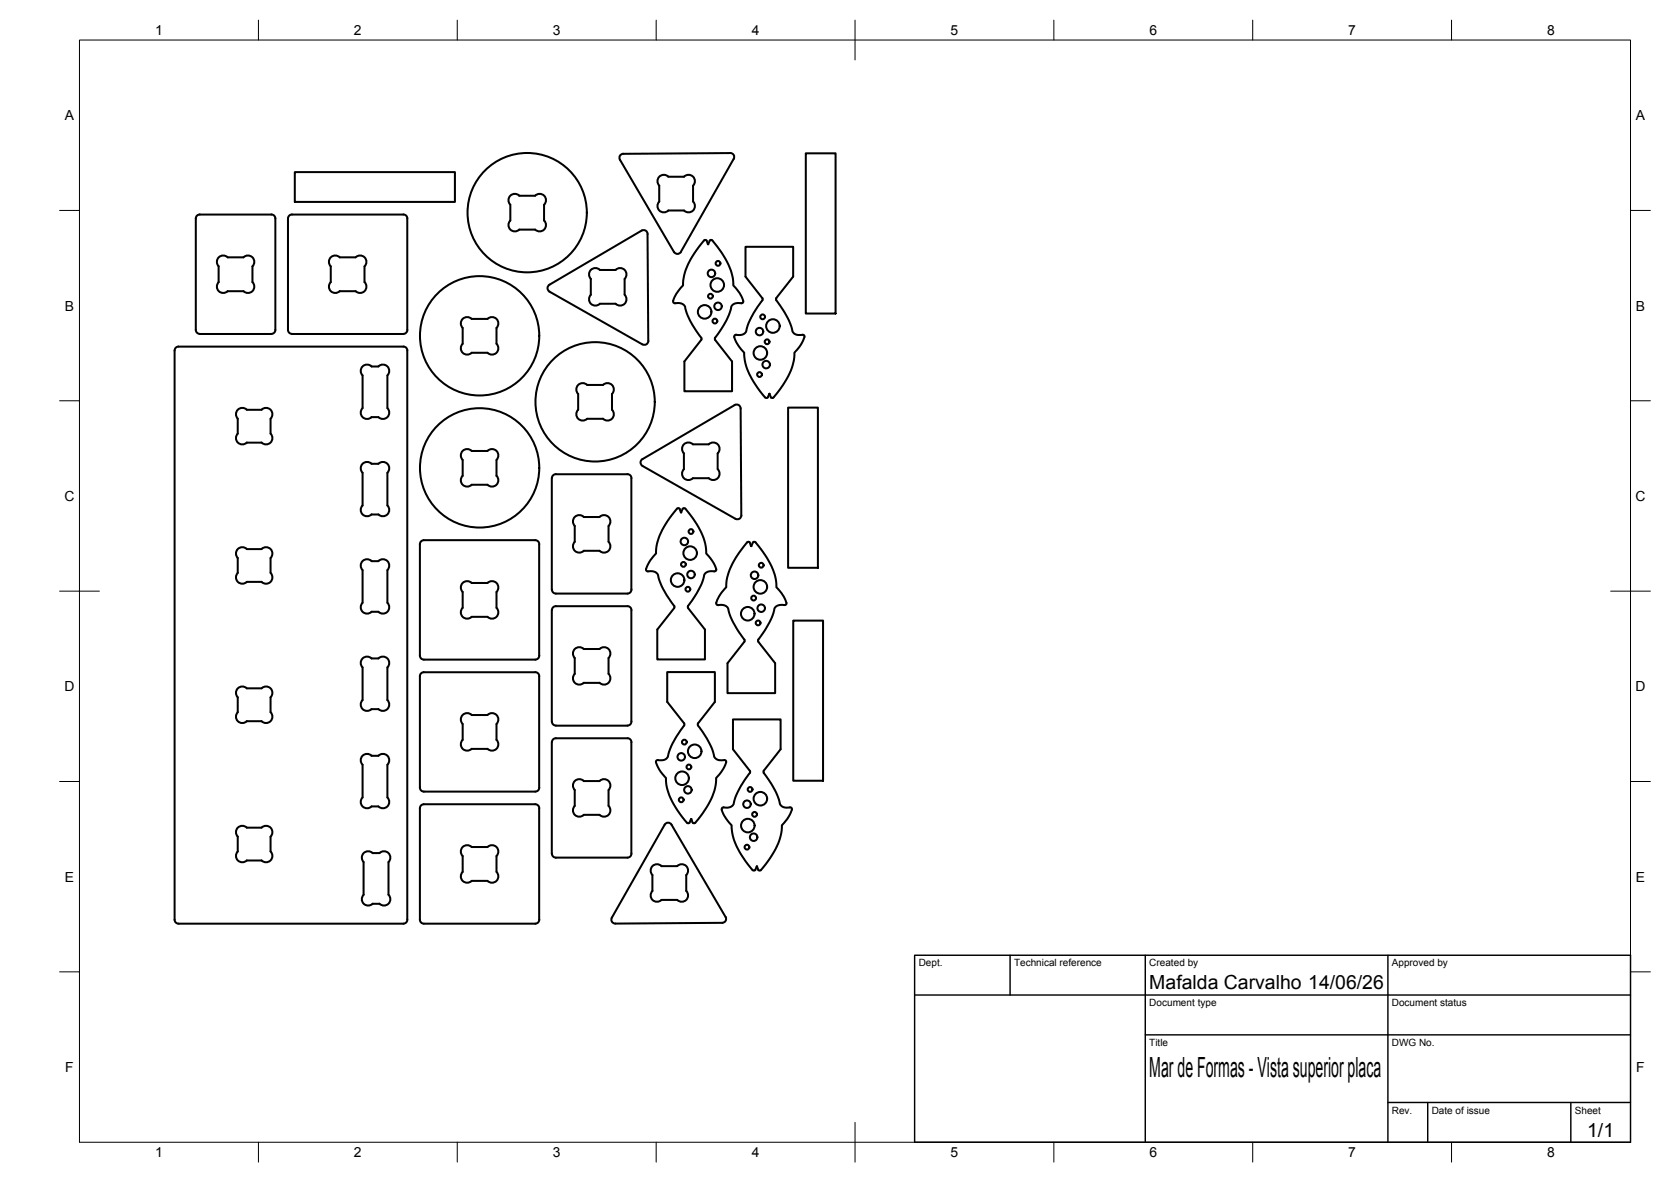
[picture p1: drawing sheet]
<svg xmlns="http://www.w3.org/2000/svg" width="420mm" height="297mm" viewBox="0 0 420 297" stroke-linecap="round" stroke-linejoin="round" font-family="sans-serif">
<!-- layer: Visible -->
<g fill="none" stroke="#000" stroke-width=".51">
<path d="M156.7 38.6a1 1 0 0 0-.8 1.6l13.6 23.1a1.01 1.01 0 0 0 1.7 0M183.6 38.5l-26.9 .2M183.6 38.4a1.01 1.01 0 0 1 .9 1.5l-13.3 23.4M202.6 38.5h7.5v40.3h-7.5zM49.2 54.9v28a1.01 1.01 0 0 0 1 1h18a1.04 1.04 0 0 0 1-1v-28M50.2 53.9h18M50.2 53.9a1.01 1.01 0 0 0-1 1M68.2 53.9a1.01 1.01 0 0 1 1 1M72.4 54.9v28a1.04 1.04 0 0 0 1 1h28a1.01 1.01 0 0 0 1-1v-28M73.4 53.9h28M73.4 53.9a1.01 1.01 0 0 0-1 1M74.1 43.3h40.3v7.4h-40.3z"/>
<path d="M101.4 53.9a1.01 1.01 0 0 1 1 1M128.3 51.5v3.9a1.6 1.6 0 0 0 0 2.3 1.6 1.6 0 0 0 2.3 0h3.9M130.6 49.2h3.9M130.6 49.2a1.6 1.6 0 0 0-2.3 0 1.6 1.6 0 0 0 0 2.2M134.6 49.2a1.6 1.6 0 0 1 2.2 0 1.6 1.6 0 0 1 0 2.2M136.8 51.5v3.9M136.8 55.4a1.6 1.6 0 0 1 0 2.3 1.6 1.6 0 0 1-2.2 0M165.8 46.7v3.9a1.59 1.59 0 0 0 0 2.3 1.59 1.59 0 0 0 2.2 0h4a1.6 1.6 0 0 0 2.3 0 1.6 1.6 0 0 0 0-2.3v-3.9M168 44.4h4M168 44.4a1.6 1.6 0 0 0-2.2 0 1.6 1.6 0 0 0 0 2.3M172 44.4a1.6 1.6 0 0 1 2.3 0 1.6 1.6 0 0 1 0 2.3M55 66.9v4"/>
<path d="M55 66.9a1.59 1.59 0 0 1 0-2.2 1.59 1.59 0 0 1 2.2 0h4a1.6 1.6 0 0 1 2.3 0 1.6 1.6 0 0 1 0 2.2v4a1.6 1.6 0 0 1 0 2.3 1.6 1.6 0 0 1-2.3 0h-4a1.6 1.6 0 0 1-2.2-.1 1.6 1.6 0 0 1 0-2.2M83.2 64.7a1.58 1.58 0 0 1 2.2 0h4a1.59 1.59 0 0 1 2.3 0 1.59 1.59 0 0 1 0 2.2v4a1.6 1.6 0 0 1 0 2.3 1.6 1.6 0 0 1-2.3 0h-4a1.59 1.59 0 0 1-2.2 0 1.59 1.59 0 0 1 0-2.3v-4a1.6 1.6 0 0 1 0-2.2zM148.5 70.1v4M148.6 74.1a1.6 1.6 0 0 0 0 2.2 1.6 1.6 0 0 0 2.2 0h4M154.8 67.8h-4a1.6 1.6 0 0 0-2.2 0 1.6 1.6 0 0 0 0 2.3M154.8 67.8a1.6 1.6 0 0 1 2.3 0 1.6 1.6 0 0 1 0 2.3M157.1 74.1a1.6 1.6 0 0 1 0 2.2 1.6 1.6 0 0 1-2.3 0M157.1 70.1v4M169.3 75.7l.1 .4 .4 .1M169.7 76.2a2.01 2.01 0 0 1 2.8 2 27.2 27.2 0 0 0 3.9 6.9l-.1 .3-4.2 5.4v7.5h12v-7.5l-4.3-5.4M177.7 60.5l.3 .9 .5-.9 .5-.2a19.1 19.1 0 0 1 5.4 10.8v.6l1.7 2.1a2.69 2.69 0 0 1 .7 2.3l-.1 .1a2.68 2.68 0 0 0-2.8 .9 21 21 0 0 1-4.1 7.8M177.7 60.5l-.5-.2a18.9 18.9 0 0 0-5.5 10.8v.6l-1.6 2.1-.9 1.9"/>
<path d="M191.7 74.9l-4.2-5.4v-7.5h11.9v7.5l-4.2 5.4v.5M191.7 75.5a22.3 22.3 0 0 0-4.2 8.1l-1.1 .6-1.3-.1M191.7 74.9v.5M195.2 75.5a22.9 22.9 0 0 1 4.2 8.1l.8 .5h1.6M43.9 88.1v143a1.01 1.01 0 0 0 1 1h56.5a1.01 1.01 0 0 0 1-1v-143M44.9 87.1h56.5M44.9 87.1a1.01 1.01 0 0 0-1 1M91.2 92.1a1.56 1.56 0 0 1 2.2 0h1.7a1.61 1.61 0 0 1 2.3 0 1.61 1.61 0 0 1 0 2.3v8.2a1.6 1.6 0 0 1 0 2.2 1.6 1.6 0 0 1-2.3 0h-1.7a1.6 1.6 0 0 1-2.2 0 1.6 1.6 0 0 1 0-2.2v-8.3a1.6 1.6 0 0 1 0-2.2zM101.4 87.1a1.01 1.01 0 0 1 1 1M116.3 80.1a1.6 1.6 0 0 1 2.3 0h4a1.6 1.6 0 0 1 2.2 0 1.6 1.6 0 0 1 0 2.3v4a1.6 1.6 0 0 1 0 2.3 1.6 1.6 0 0 1-2.2 0h-4a1.6 1.6 0 0 1-2.3-.1 1.6 1.6 0 0 1 0-2.2v-4a1.6 1.6 0 0 1 0-2.3zM145.4 96.7a1.6 1.6 0 0 1 2.2 0h4a1.6 1.6 0 0 1 2.3 0 1.6 1.6 0 0 1 0 2.3v4a1.6 1.6 0 0 1 0 2.2 1.6 1.6 0 0 1-2.3 0h-4a1.59 1.59 0 0 1-2.2 0 1.59 1.59 0 0 1 0-2.2v-4a1.6 1.6 0 0 1 0-2.3zM161.5 86.5a.98 .98 0 0 0 1.5-.8l-.2-26.9a1 1 0 0 0-1.5-.8l-23.1 13.5a1.01 1.01 0 0 0 0 1.8l23.3 13.2"/>
<path d="M179.8 84.9v.5M185.1 84.1l-.4 .2a4.1 4.1 0 0 0 1.3 3.1l.3 .3a2.44 2.44 0 0 1 .9 2.2 19.3 19.3 0 0 0 5.3 10.1l.6-.2M193.4 99l-.3 .9M193.4 99h.1M193.5 99l.3 .9M201.8 84.1l.4 .2a4.5 4.5 0 0 1-1.4 3.1l-.2 .3a2.38 2.38 0 0 0-.9 2.2 19.3 19.3 0 0 1-5.3 10.1l-.6-.2M59.8 109v-3.8a1.6 1.6 0 0 1 0-2.2 1.6 1.6 0 0 1 2.3 0h3.7a1.59 1.59 0 0 1 2.2 0 1.59 1.59 0 0 1 0 2.2v3.8M59.8 109a1.6 1.6 0 0 0 0 2.2 1.6 1.6 0 0 0 2.3 0M62 111.2h3.8M68 109a1.6 1.6 0 0 1 0 2.2 1.6 1.6 0 0 1-2.2 0M116.3 113.3a1.58 1.58 0 0 1 2.3 0h4a1.6 1.6 0 0 1 2.2 0 1.6 1.6 0 0 1 0 2.3v4a1.6 1.6 0 0 1 0 2.2 1.6 1.6 0 0 1-2.2 0h-4a1.59 1.59 0 0 1-2.3 0 1.59 1.59 0 0 1 0-2.2v-4a1.6 1.6 0 0 1 0-2.3zM139.8 119.2h18a1.01 1.01 0 0 1 1 1"/>
<path d="M139.8 119.2a1.01 1.01 0 0 0-1 1M161.6 115.4a1.01 1.01 0 0 0 0 1.7l23.3 13.3a1.01 1.01 0 0 0 1.5-.9M172 111.7a1.6 1.6 0 0 1 2.2 0h4a1.59 1.59 0 0 1 2.3 0 1.59 1.59 0 0 1-.1 2.2l.1 4a1.6 1.6 0 0 1 0 2.3 1.6 1.6 0 0 1-2.3 0h-4a1.6 1.6 0 0 1-2.2 0 1.6 1.6 0 0 1 0-2.3v-4a1.6 1.6 0 0 1 0-2.2zM184.7 101.8a1.01 1.01 0 0 1 1.5 .8l.2 26.9M184.7 101.8l-23.2 13.6M198.2 102.4h7.5v40.3h-7.5zM59.8 138a1.56 1.56 0 0 1 2.2 0h3.8a1.61 1.61 0 0 1 2.2 0 1.61 1.61 0 0 1 0 2.3v3.7a1.6 1.6 0 0 1 0 2.2 1.6 1.6 0 0 1-2.2 0h-3.7a1.61 1.61 0 0 1-2.3 0 1.61 1.61 0 0 1 0-2.2v-3.8a1.6 1.6 0 0 1 0-2.2zM93.4 129.3h1.7M93.4 129.3a1.59 1.59 0 0 1-2.2 0 1.59 1.59 0 0 1 0-2.3v-8.2a1.59 1.59 0 0 1 0-2.2 1.59 1.59 0 0 1 2.2 0h1.7a1.6 1.6 0 0 1 2.3 0 1.6 1.6 0 0 1 0 2.2v8.2a1.6 1.6 0 0 1 0 2.3 1.6 1.6 0 0 1-2.3 0M106.6 135.7h28a1.01 1.01 0 0 1 1 1.1v28a.97 .97 0 0 1-1 1h-28M106.6 135.7a1.01 1.01 0 0 0-1 1.1v28a1.01 1.01 0 0 0 1 1M138.7 120.2v28"/>
<path d="M144.5 129.9a1.6 1.6 0 0 1 2.3 0h4a1.61 1.61 0 0 1 2.2 0 1.61 1.61 0 0 1 0 2.3v4a1.6 1.6 0 0 1 0 2.2 1.6 1.6 0 0 1-2.3 0h-3.9a1.61 1.61 0 0 1-2.3 0 1.61 1.61 0 0 1 0-2.2v-4a1.6 1.6 0 0 1 0-2.3zM158.7 120.2v28M170.9 127.9l.3 .9 .4-.9 .6-.2a18.9 18.9 0 0 1 5.4 10.8v.6l1.8 2.3 .7 1.7M170.9 127.9l-.5-.2a18.6 18.6 0 0 0-5.4 10.8v.6l-1.6 1.8-1 2.2M187.8 136.3a19 19 0 0 0-5.2 10.7v.6l-1.5 1.8a3.5 3.5 0 0 0-.9 2.5l.1 .1a2.64 2.64 0 0 1 2.8 .9 21.9 21.9 0 0 0 4.1 7.8M187.8 136.3l.6-.1 .5 1.1 .4-1M190 136.3a19 19 0 0 1 5.2 10.7v.6l1.7 2.1a2.85 2.85 0 0 1 .7 2.2l-.1 .1a3.5 3.5 0 0 0-2.6 .6 24.9 24.9 0 0 1-4.3 8.3l.1 .4M190 136.3l-.3-.1-.4 .1M91.2 141a1.56 1.56 0 0 1 2.2 0h1.7a1.61 1.61 0 0 1 2.3 0 1.61 1.61 0 0 1 0 2.3v8.2a1.6 1.6 0 0 1 0 2.2 1.6 1.6 0 0 1-2.3 0h-1.7a1.6 1.6 0 0 1-2.2 0 1.6 1.6 0 0 1 0-2.2v-8.2a1.6 1.6 0 0 1 0-2.3zM116.3 146.5a1.6 1.6 0 0 1 2.3 0h4a1.6 1.6 0 0 1 2.2 0 1.6 1.6 0 0 1 0 2.3v3.9a1.6 1.6 0 0 1 0 2.3 1.6 1.6 0 0 1-2.2 0h-4a1.6 1.6 0 0 1-2.3 0 1.6 1.6 0 0 1 0-2.3v-3.9a1.6 1.6 0 0 1 0-2.3zM138.7 153.3v28M138.8 148.2a1.01 1.01 0 0 0 1 1"/>
<path d="M139.8 152.3h18M139.8 152.3a1.01 1.01 0 0 0-1 1M157.8 152.3a1.01 1.01 0 0 1 1 1M158.7 153.3v28M158.8 148.2a1.01 1.01 0 0 1-1 1h-18M162.4 143l.3 .5a3.4 3.4 0 0 1 2.6 .7 24.4 24.4 0 0 0 4.3 8.2l-.1 .4-4.2 5.4v7.5h11.9v-7.5l-4.2-5.4M173 152.3v.5M180.1 143l-.2 .5a2.79 2.79 0 0 0-2.8 .9 20.5 20.5 0 0 1-4.1 7.9M199.5 156h7.4v40.2h-7.4zM59.8 173a1.58 1.58 0 0 1 2.2 0h3.8a1.6 1.6 0 0 1 2.2 0 1.6 1.6 0 0 1 0 2.2v3.8a1.6 1.6 0 0 1 0 2.2 1.6 1.6 0 0 1-2.2 0h-3.7a1.61 1.61 0 0 1-2.3 0 1.61 1.61 0 0 1 0-2.2v-3.8a1.6 1.6 0 0 1 0-2.2zM91.2 165.5a1.58 1.58 0 0 1 2.2 0h1.7a1.6 1.6 0 0 1 2.3 0 1.6 1.6 0 0 1 0 2.2v8.2a1.6 1.6 0 0 1 0 2.3 1.6 1.6 0 0 1-2.3 0h-1.7a1.59 1.59 0 0 1-2.2 0 1.59 1.59 0 0 1 0-2.3v-8.2a1.6 1.6 0 0 1 0-2.2zM106.6 168.9h28"/>
<path d="M106.6 168.9a1.01 1.01 0 0 0-1 1v28a1.01 1.01 0 0 0 1 1M118.6 179.7a1.6 1.6 0 0 0-2.3 0 1.6 1.6 0 0 0 0 2.2M118.6 179.7h4M122.6 179.7a1.6 1.6 0 0 1 2.2 0 1.6 1.6 0 0 1 0 2.2M134.6 168.9a.97 .97 0 0 1 1 1v28a1.01 1.01 0 0 1-1 1h-28M144.5 163.1a1.58 1.58 0 0 1 2.3 0h4a1.6 1.6 0 0 1 2.2 0 1.6 1.6 0 0 1 0 2.3v3.9a1.6 1.6 0 0 1 0 2.3 1.6 1.6 0 0 1-2.2 0h-4a1.6 1.6 0 0 1-2.3 0 1.6 1.6 0 0 1 0-2.3v-3.9a1.6 1.6 0 0 1 0-2.3zM187.2 161.3l-4.3 5.4v7.5h12v-7.5l-4.2-5.4M187.2 160.7v.6M91.2 192.2v8.2a1.59 1.59 0 0 0 0 2.2 1.59 1.59 0 0 0 2.2 .1h1.7a1.6 1.6 0 0 0 2.3 0 1.6 1.6 0 0 0 0-2.3v-8.2M93.4 189.9h1.7M93.4 189.9a1.6 1.6 0 0 0-2.2 0 1.6 1.6 0 0 0 0 2.3M95.1 189.9a1.6 1.6 0 0 1 2.3 0 1.6 1.6 0 0 1 0 2.3"/>
<path d="M116.3 182v3.9a1.61 1.61 0 0 0 0 2.3 1.61 1.61 0 0 0 2.3 0h4a1.6 1.6 0 0 0 2.2 0 1.6 1.6 0 0 0 0-2.3v-3.9M138.7 186.5v28M138.8 181.3a1.01 1.01 0 0 0 1 1M139.8 185.5h18M139.8 185.5a1.01 1.01 0 0 0-1 1M144.5 198.6v3.9a1.59 1.59 0 0 0 0 2.3 1.59 1.59 0 0 0 2.3 0h4a1.6 1.6 0 0 0 2.2 0 1.6 1.6 0 0 0 0-2.3v-3.9M146.8 196.3h3.9M146.8 196.3a1.6 1.6 0 0 0-2.3 0 1.6 1.6 0 0 0 0 2.2M150.8 196.3a1.6 1.6 0 0 1 2.2 0 1.6 1.6 0 0 1 0 2.2M157.8 185.5a1.01 1.01 0 0 1 1 1M158.7 186.5v28M158.8 181.3a1.01 1.01 0 0 1-1 1l-18 .1"/>
<path d="M165.4 191l-.4 .1a4.3 4.3 0 0 0 1.4 3.2l1 1.2a15.7 15.7 0 0 0 4 9.7l1.3 1.5M172 181.8v.5M172 181.8l-4.2-5.4v-7.5h11.9v7.5l-4.2 5.4v.5M172 182.3a22.9 22.9 0 0 0-4.2 8.1l-.8 .6h-1.6M175.5 182.3a22.5 22.5 0 0 1 4.2 8.1l.8 .6h1.6M182.1 191l.4 .1a4.3 4.3 0 0 1-1.3 3.2l-1.1 1.2a15.8 15.8 0 0 1-4 9.7l-1.3 1.5-.3 .2-.3-.2M59.8 208a1.58 1.58 0 0 1 2.2 0h3.8a1.6 1.6 0 0 1 2.2 0 1.6 1.6 0 0 1 0 2.3v3.7a1.6 1.6 0 0 1 0 2.2 1.6 1.6 0 0 1-2.2 0h-3.7a1.6 1.6 0 0 1-2.3 0 1.6 1.6 0 0 1 0-2.2v-3.7a1.6 1.6 0 0 1 0-2.3zM91.4 216.6v8.3M93.7 214.4h1.7M93.7 214.4a1.6 1.6 0 0 0-2.3 0 1.6 1.6 0 0 0 0 2.2M95.4 214.4a1.6 1.6 0 0 1 2.3 0 1.6 1.6 0 0 1 0 2.2v8.2a1.6 1.6 0 0 1 0 2.3 1.6 1.6 0 0 1-2.3 0h-1.7M106.6 202.1h28a1.01 1.01 0 0 1 1 1v28a.97 .97 0 0 1-1 1h-28"/>
<path d="M106.6 202.1a1.01 1.01 0 0 0-1 1v28a1.01 1.01 0 0 0 1 1M116.3 212.9a1.6 1.6 0 0 1 2.3 0h4a1.6 1.6 0 0 1 2.2 0 1.6 1.6 0 0 1 0 2.2v4a1.6 1.6 0 0 1 0 2.3 1.6 1.6 0 0 1-2.2 0h-4a1.6 1.6 0 0 1-2.3 0 1.6 1.6 0 0 1 0-2.3v-4a1.6 1.6 0 0 1 0-2.2zM138.8 214.5a1.01 1.01 0 0 0 1 1M158.8 214.5a1.01 1.01 0 0 1-1 1h-18M164 219.9l.1 4a1.59 1.59 0 0 0 0 2.2 1.59 1.59 0 0 0 2.2 .1l4-.1a1.6 1.6 0 0 0 2.2 0 1.6 1.6 0 0 0 0-2.2l.1-4M166.3 217.7h4M166.3 217.6a1.6 1.6 0 0 0-2.2 0 1.6 1.6 0 0 0 0 2.3M167.1 207.3l-13.3 23.3M167.1 207.3a1.01 1.01 0 0 1 1.8-.1l13.5 23.2a.97 .97 0 0 1-.8 1.5M170.3 217.6a1.6 1.6 0 0 1 2.2 0 1.6 1.6 0 0 1 0 2.3M173.4 206.7l.4-.9 .3 .9M173.4 206.7l-.3 .2-.4-.2"/>
<path d="M181.5 203.5l.6 1.5 1.9 2.4a16 16 0 0 0 3.9 9.7l1.5 1.6 .5-.1 .4-.9 .4 .9 .3 .2a18.8 18.8 0 0 0 4-5.5 12.5 12.5 0 0 0 1.6-5.9l1.5-1.8 1-2.1M181.9 202.9a2.01 2.01 0 0 0 2.8-2 27.2 27.2 0 0 1 3.9-6.8l-.1-.4-4.2-5.4v-7.5h12v7.5l-4.3 5.4v.3a26.3 26.3 0 0 1 4.3 8.3l.7 .5 1.6 .1M182 202.9l-.4 .1-.1 .4M198.6 202.9l.4 .1 .1 .4M91.4 224.8a1.6 1.6 0 0 0 0 2.3 1.6 1.6 0 0 0 2.3 0M153.8 230.6a1.01 1.01 0 0 0 .9 1.5l26.9-.2"/>
<circle cx="132.6" cy="53.4" r="15"/>
<circle cx="177.2" cy="78.4" r="1.7"/>
<circle cx="178.6" cy="74.4" r=".6"/>
<circle cx="178.9" cy="68.7" r=".94"/>
<circle cx="180.4" cy="71.6" r="1.7"/>
<circle cx="180.5" cy="77" r=".94"/>
<circle cx="180.5" cy="66.2" r=".6"/>
<circle cx="191.8" cy="79.6" r=".6"/>
<circle cx="120.6" cy="84.4" r="15"/>
<circle cx="179.8" cy="80.7" r=".6"/>
<circle cx="191" cy="83.3" r=".94"/>
<circle cx="191" cy="94.1" r=".6"/>
<circle cx="191.2" cy="88.7" r="1.7"/>
<circle cx="192.6" cy="91.6" r=".94"/>
<circle cx="192.9" cy="85.9" r=".6"/>
<circle cx="194.3" cy="81.9" r="1.7"/>
<circle cx="120.6" cy="117.6" r="15"/>
<circle cx="149.6" cy="101" r="15"/>
<circle cx="172.1" cy="136.1" r=".94"/>
<circle cx="173.5" cy="139" r="1.7"/>
<circle cx="173.7" cy="133.6" r=".6"/>
<circle cx="170.4" cy="145.8" r="1.7"/>
<circle cx="171.8" cy="141.8" r=".6"/>
<circle cx="173" cy="148.1" r=".6"/>
<circle cx="173.7" cy="144.4" r=".94"/>
<circle cx="188" cy="154.2" r="1.7"/>
<circle cx="189.5" cy="150.3" r=".6"/>
<circle cx="189.7" cy="144.6" r=".94"/>
<circle cx="190.6" cy="156.5" r=".6"/>
<circle cx="191.2" cy="147.5" r="1.7"/>
<circle cx="191.4" cy="152.8" r=".94"/>
<circle cx="191.4" cy="142" r=".6"/>
<circle cx="171.3" cy="190.2" r=".94"/>
<circle cx="171.5" cy="195.6" r="1.7"/>
<circle cx="172.1" cy="186.5" r=".6"/>
<circle cx="173" cy="198.5" r=".94"/>
<circle cx="173.2" cy="192.7" r=".6"/>
<circle cx="174.7" cy="188.8" r="1.7"/>
<circle cx="188.6" cy="198.4" r=".6"/>
<circle cx="171.3" cy="201" r=".6"/>
<circle cx="187.8" cy="202.1" r=".94"/>
<circle cx="187.8" cy="212.9" r=".6"/>
<circle cx="188" cy="207.5" r="1.7"/>
<circle cx="189.5" cy="210.4" r=".94"/>
<circle cx="189.7" cy="204.7" r=".6"/>
<circle cx="191.2" cy="200.7" r="1.7"/>
</g>
<!-- layer: BORDER -->
<g fill="none" stroke="#000" stroke-width=".25">
<path d="M20 10.1h390v276.9h-390zM65 5.1v5M115 5.1v5M165 5.1v5M215 5.1v10M265 5.1v5M315 5.1v5M365 5.1v5M15 52.9h5M410 52.9h5M15 100.7h5M410 100.7h5"/>
<path d="M15 148.6h10M405 148.6h10M15 196.4h5M410 196.4h5M15 244.2h5M410 244.2h5M65 287v5M115 287v5M165 287v5M215 282.1v9.9M265 287v5M315 287v5"/>
<path d="M365 287v5"/>
</g>
<!-- layer: TITLEBLOCK -->
<path d="M230 240.1h180v46.9h-180zM230 250h180M254 240.1v9.9M288 240.1v46.9M349 240.1v46.9M288 260.1h122M349 277.1h61M359 277.1v9.9M395 277.1v9.9" fill="none" stroke="#000" stroke-width=".36"/>
<text font-size="7" x="289" y="270.6">Mar de Formas - Vista superior placa</text>
<g font-size="4.9">
<text x="289" y="248.5">Mafalda Carvalho 14/06/26</text>
<text x="399.1" y="285.7">1/1</text>
</g>
<g font-size="3.5">
<text x="39" y="8.8">1</text>
<text x="89" y="8.8">2</text>
<text x="139" y="8.8">3</text>
<text x="189" y="8.8">4</text>
<text x="239" y="8.8">5</text>
<text x="289" y="8.8">6</text>
<text x="339" y="8.8">7</text>
<text x="389" y="8.8">8</text>
<text x="16.3" y="30.2">A</text>
<text x="411.3" y="30.2">A</text>
<text x="16.3" y="78">B</text>
<text x="411.3" y="78">B</text>
<text x="16.2" y="125.9">C</text>
<text x="411.2" y="125.9">C</text>
<text x="16.2" y="173.7">D</text>
<text x="411.2" y="173.7">D</text>
<text x="16.3" y="221.6">E</text>
<text x="411.3" y="221.6">E</text>
<text x="16.4" y="269.4">F</text>
<text x="411.4" y="269.4">F</text>
<text x="39" y="290.8">1</text>
<text x="89" y="290.8">2</text>
<text x="139" y="290.8">3</text>
<text x="189" y="290.8">4</text>
<text x="239" y="290.8">5</text>
<text x="289" y="290.8">6</text>
<text x="339" y="290.8">7</text>
<text x="389" y="290.8">8</text>
</g>
<g font-size="2.5">
<text x="231" y="242.9">Dept.</text>
<text x="255" y="242.9">Technical reference</text>
<text x="289" y="242.9">Created by</text>
<text x="350" y="242.9">Approved by</text>
<text x="289" y="252.8">Document type</text>
<text x="350" y="252.8">Document status</text>
<text x="289" y="262.9">Title</text>
<text x="350" y="262.9">DWG No.</text>
<text x="350" y="279.9">Rev.</text>
<text x="360" y="279.9">Date of issue</text>
<text x="396" y="279.9">Sheet</text>
</g>
</svg>
